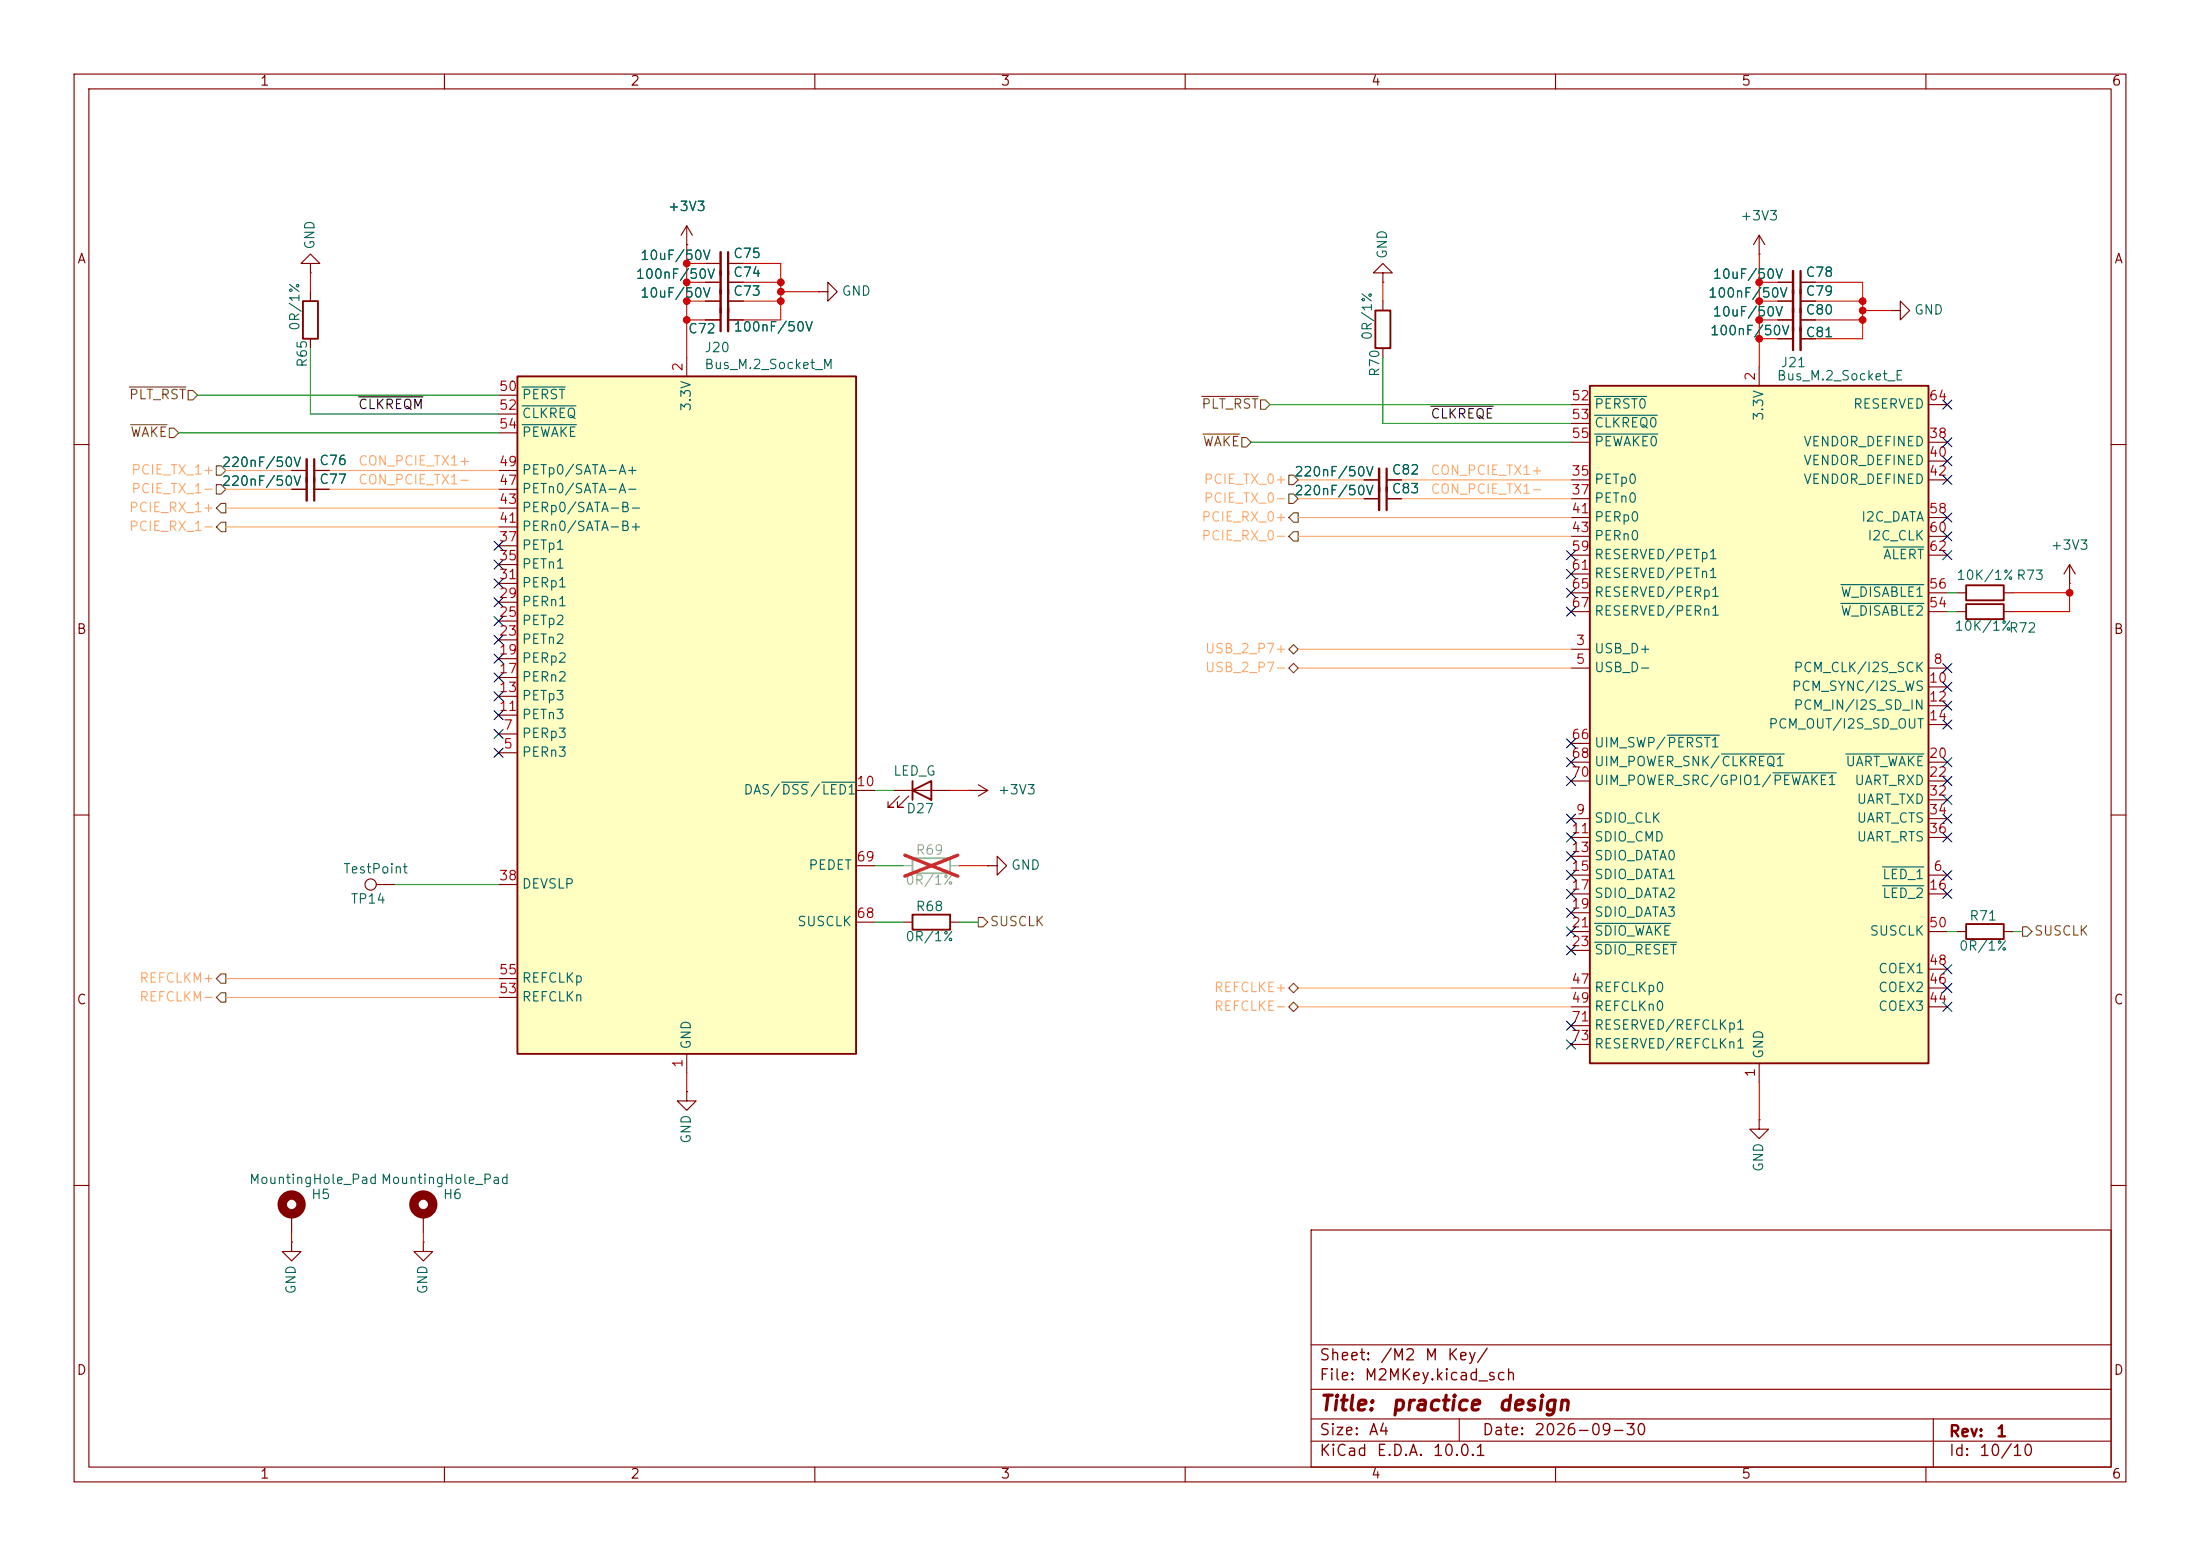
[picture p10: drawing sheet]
<svg xmlns="http://www.w3.org/2000/svg" width="297mm" height="210mm" viewBox="0 0 297 210" stroke-linecap="round" stroke-linejoin="round" font-family="sans-serif">
<g fill="none" stroke="#840000" stroke-width=".15">
<path d="M10 10h277v190h-277zM12 12h273v186h-273zM60 10v2M110 10v2M160 10v2M210 10v2M260 10v2M95.2 35.6h2.1M98.3 35.6h2M110.5 39.4h1.3v-1.3l1.2 1.3-1.2 1.2v-1.2M110.5 39.4h.1M95.2 40.6h2.1"/>
<path d="M98.3 40.6h2M10 60h2M285 60h2M10 110h2M133.3 116.8h1.3v-1.2l1.3 1.2-1.3 1.3v-1.3M133.3 116.8h.1M285 110h2M10 160h2M57.1 163.8v2.6M177 166h108v32h-108zM285 160h2M60 198v2"/>
<path d="M110 198v2M160 198v2M177 194.5h108M177 191.5h108M177 187.5h108M177 181.5h108M197 191.5v3M210 198v2M260 198v2M261 191.5v6.5"/>
</g>
<circle cx="57.1" cy="162.6" r="1.27" fill="none" stroke="#840000" stroke-width="1.3"/>
<path d="M98.3 34v3.1M98.3 39.1v3.1" fill="none" stroke="#840000" stroke-width=".3"/>
<path d="M97.3 34v3.1M97.3 39.1v3.1" fill="none" stroke="#840000" stroke-width=".33"/>
<path d="M214.6 52.1h45.7v91.4h-45.7z" fill="#ffffc2"/>
<path d="M185.7 41.9h2v5.1h-2zM214.6 52.1h45.7v91.4h-45.7zM265.4 79h5.1v2h-5.1zM123.2 106.7l2.5-1.3v2.6zM123.2 105.4v2.6M123.2 123.4h5.1v2.1h-5.1zM265.4 124.7h5.1v2h-5.1z" fill="none" stroke="#840000" stroke-width=".25"/>
<g fill="none" stroke="#840000" stroke-width=".15">
<path d="M92.7 33h.1M92.7 30.5l-.8 1.3M92.7 30.5l.8 1.3M92.7 30.5v2.5M95.2 38.1h2.1M98.3 38.1h2M237.5 34.3h.1M237.5 31.8v2.5M237.5 31.8l-.8 1.2M237.5 31.8l.8 1.2M240 38.1h2.1M243.1 38.1h2"/>
<path d="M95.2 43.2h2.1M98.3 43.2h2M186.7 40.6v1.3M186.7 47v1.3M212.1 59.7h2.5M212.1 54.6h2.5M212.1 57.2h2.5M237.5 49.5v2.6M240 43.2h2.1M240 45.7h2.1M240 40.6h2.1M243.1 43.2h2"/>
<path d="M243.1 45.7h2M243.1 40.6h2M255.3 41.9h1.2v-1.3l1.3 1.3-1.3 1.3v-1.3M255.3 41.9h.1M260.3 59.7h2.6M260.3 54.6h2.6M39.4 66h2M42.4 66h2M184.1 64.8h2.1M187.2 64.8h2M212.1 64.8h2.5M212.1 67.3h2.5"/>
<path d="M212.1 69.9h2.5M212.1 72.4h2.5M212.1 74.9h2.5M212.1 77.5h2.5M260.3 64.8h2.6M260.3 62.2h2.6M260.3 69.9h2.6M260.3 72.4h2.6M260.3 74.9h2.6M212.1 87.6h2.5M212.1 90.2h2.5M212.1 82.6h2.5"/>
<path d="M212.1 80h2.5M260.3 90.2h2.6M260.3 92.7h2.6M260.3 95.3h2.6M260.3 97.8h2.6M260.3 82.6h2.6M260.3 80h2.6M264.2 80h1.2M270.5 80h1.3M120.6 106.7h7.7M121.4 107.4l-1.5 1.6h.7h-.7v-.8M122.7 107.4l-1.5 1.6h.7h-.7v-.8"/>
<path d="M212.1 118.1h2.5M212.1 110.5h2.5M212.1 113h2.5M212.1 115.6h2.5M212.1 102.9h2.5M212.1 105.4h2.5M212.1 100.3h2.5M260.3 118.1h2.6M260.3 110.5h2.6M260.3 113h2.6M260.3 102.9h2.6M260.3 105.4h2.6"/>
<path d="M260.3 108h2.6M121.9 124.5h1.3M128.3 124.5h1.2M212.1 120.7h2.5M212.1 123.2h2.5M212.1 125.7h2.5M212.1 128.3h2.5M212.1 135.9h2.5M212.1 133.4h2.5M212.1 138.4h2.5M260.3 120.7h2.6M260.3 125.7h2.6"/>
<path d="M260.3 135.9h2.6M260.3 133.4h2.6M260.3 130.8h2.6M264.2 125.7h1.2M270.5 125.7h1.3M92.7 147.3v1.3h1.3l-1.3 1.3-1.3-1.3h1.3M92.7 147.3h.1M212.1 141h2.5M237.5 151.1v1.3h1.3l-1.3 1.3-1.3-1.3h1.3M237.5 151.1h.1M237.5 143.5v2.6M39.4 167.6v1.3h1.2l-1.2 1.3-1.3-1.3h1.3"/>
<path d="M39.4 167.6h.1M39.4 163.8v2.6M57.1 167.6v1.3h1.3l-1.3 1.3-1.2-1.3h1.2M57.1 167.6h.1"/>
</g>
<g fill="none" stroke="#006464" stroke-width=".15">
<path d="M215.3 53.5h7M215.3 56h8.4M215.3 58.6h8.5M248.5 78.9h11.2M254.3 73.8h5.4M225.1 99.2h7M248.5 81.4h11.2M232.4 101.8h8.5M239.4 104.3h8.5M249.2 101.8h10.5M254.1 117h5.6M254.1 119.5h5.6"/>
<path d="M215.3 124.6h10.3M215.3 127.2h11"/>
</g>
<path d="M123.2 115.8h5.1v2.1h-5.1z" fill="none" stroke="#a1a1a1" stroke-width=".25"/>
<path d="M121.9 116.8h1.3M128.3 116.8h1.2" fill="none" stroke="#a1a1a1" stroke-width=".15"/>
<path d="M122.1 115.4l7.2 2.9M129.3 115.4l-7.2 2.9" fill="none" stroke="#e12e31" stroke-width=".46"/>
<path d="M98.3 36.6v3M243.1 36.6v8.1M97.3 41.7v3M242.1 44.2v3M42.4 64.5v3.1M187.2 63.2v3.1" fill="none" stroke="#840000" stroke-width=".3"/>
<path d="M97.3 36.6v3M242.1 36.6v8.1M98.3 41.7v3M243.1 44.2v3M41.4 64.5v3.1M186.2 63.2v3.1" fill="none" stroke="#840000" stroke-width=".33"/>
<circle cx="39.4" cy="162.6" r="1.27" fill="none" stroke="#840000" stroke-width="1.3"/>
<path d="M69.8 50.8h45.8v91.4h-45.8z" fill="#ffffc2"/>
<path d="M40.9 40.6h2v5.1h-2zM69.8 50.8h45.8v91.4h-45.8zM265.4 81.5h5.1v2.1h-5.1z" fill="none" stroke="#840000" stroke-width=".25"/>
<g fill="none" stroke="#840000" stroke-width=".15">
<path d="M41.9 35.6h1.3l-1.3-1.3-1.3 1.3h1.3v1.2M41.9 36.8h.1M41.9 39.4v1.2M92.7 33h.1M95.2 38.1h2.1M95.2 35.6h2.1M98.3 38.1h2M98.3 35.6h2M186.7 36.8h1.3l-1.3-1.2-1.3 1.2h1.3v1.3M186.7 38.1h.1M240 38.1h2.1M243.1 38.1h2"/>
<path d="M41.9 45.7v1.3M67.3 53.3h2.5M67.3 55.9h2.5M67.3 58.4h2.5M92.7 48.3v2.5M95.2 40.6h2.1M95.2 43.2h2.1M98.3 40.6h2M98.3 43.2h2M240 40.6h2.1M240 43.2h2.1M240 45.7h2.1"/>
<path d="M243.1 40.6h2M243.1 43.2h2M243.1 45.7h2M39.4 66h2M39.4 63.5h2M42.4 66h2M42.4 63.5h2M67.3 78.7h2.5M67.3 76.2h2.5M67.3 73.7h2.5M67.3 71.1h2.5M67.3 68.6h2.5"/>
<path d="M67.3 66h2.5M67.3 63.5h2.5M184.1 67.3h2.1M184.1 64.8h2.1M187.2 67.3h2M187.2 64.8h2M279.4 78.7h.1M279.4 76.2l-.8 1.3M279.4 76.2l.8 1.3M279.4 76.2v2.5M67.3 99.1h2.5M67.3 96.5h2.5"/>
<path d="M67.3 94h2.5M67.3 91.4h2.5M67.3 88.9h2.5M67.3 86.4h2.5M67.3 83.8h2.5M67.3 81.3h2.5M264.2 82.6h1.2M270.5 82.6h1.3M50.8 119.4h2.5M67.3 101.6h2.5M67.3 119.4h2.5M115.6 106.7h2.5"/>
<path d="M115.6 116.8h2.5M130.8 106.7h.1M130.8 106.7h2.5M132.1 105.9l1.2 .8M133.3 106.7l-1.2 .7M67.3 134.6h2.5M67.3 132.1h2.5M115.6 124.5h2.5M92.7 142.2v2.6"/>
<circle cx="50" cy="119.4" r=".76"/>
</g>
<path d="M70.5 52.2h5.8M70.5 54.8h7.3M70.5 57.3h7.3M105.5 105.6h3.7M110.9 105.6h4.6" fill="none" stroke="#006464" stroke-width=".15"/>
<path d="M42.4 62v3M187.2 65.8v3" fill="none" stroke="#840000" stroke-width=".3"/>
<path d="M41.4 62v3M186.2 65.8v3" fill="none" stroke="#840000" stroke-width=".33"/>
<g fill="none" stroke="#725600" stroke-width=".15">
<path d="M17.5 52.2h7.6M17.6 57.3h4.9M22.9 57.8h.6l.6 .6-.6 .7h-.6zM25.4 52.7h.6l.7 .6-.7 .7h-.6zM162.2 53.5h7.7M162.4 58.6h4.9M167.6 59.1h.7l.6 .6-.6 .6h-.7zM170.2 54h.6l.6 .6-.6 .6h-.6zM29.2 65.4h.6l.7 .6-.7 .7h-.6zM29.2 62.9h.6l.7 .6-.7 .6h-.6zM29.8 67.9h.7v1.3h-.7l-.6-.6zM29.8 70.5h.7v1.3h-.7l-.6-.7z"/>
<path d="M174 66.7h.6l.7 .6-.7 .6h-.6zM174 64.1h.6l.7 .7-.7 .6h-.6zM174.6 71.8h.7v1.2h-.7l-.6-.6zM174.6 69.2h.7v1.3h-.7l-.6-.6zM174 87.6l.6-.6 .7 .6-.7 .7zM174 90.2l.6-.7 .7 .7-.7 .6zM29.8 134h.7v1.3h-.7l-.6-.7zM29.8 131.4h.7v1.3h-.7l-.6-.6zM132.1 123.8h.6l.6 .7-.6 .6h-.6zM174 135.9l.6-.6 .7 .6-.7 .6zM174 133.4l.6-.7 .7 .7-.7 .6zM273 125.1h.7l.6 .6-.6 .7h-.7z"/>
</g>
<path d="M48.4 53.6h8.7M193.2 54.8h8.4" fill="none" stroke="#0f0f0f" stroke-width=".15"/>
<g fill="none" stroke="#009600" stroke-width=".15">
<path d="M24.1 58.4h43.2M26.7 53.3h40.6M41.9 47v8.9h25.4M168.9 59.7h43.2M171.4 54.6h40.7M186.7 48.3v8.9h25.4M262.9 82.6h1.3M262.9 80h1.3M53.3 119.4h14M118.1 116.8h3.8M118.1 106.7h2.5M118.1 124.5h3.8"/>
<path d="M129.5 124.5h2.6M262.9 125.7h1.3M271.8 125.7h1.2"/>
</g>
<g fill="none" stroke="#ff030b" stroke-width=".15">
<path d="M41.9 36.8v2.6M92.7 38.1h2.5M92.7 33v15.3M92.7 35.6h2.5M100.3 35.6h5.1v7.6h-5.1M100.3 38.1h5.1M105.4 39.4h5.1M186.7 38.1v2.5M237.5 34.3v15.2M237.5 38.1h2.5M245.1 38.1h6.4v7.6h-6.4M92.7 43.2h2.5"/>
<path d="M92.7 40.6h2.5M100.3 40.6h5.1M237.5 45.7h2.5M237.5 43.2h2.5M237.5 40.6h2.5M245.1 43.2h6.4M245.1 40.6h6.4M251.5 41.9h3.8M279.4 78.7v3.9h-7.6M271.8 80h7.6M128.3 106.7h2.5M129.5 116.8h3.8"/>
<path d="M92.7 144.8v2.5M237.5 146.1v5M39.4 166.4v1.2M57.1 166.4v1.2"/>
</g>
<g fill="none" stroke="#ffa95e" stroke-width=".15">
<path d="M30.5 63.5h8.9M30.5 66h8.9M30.5 71.1h36.8M30.5 68.6h36.8M44.4 63.5h22.9M44.4 66h22.9M175.3 72.4h36.8M175.3 69.9h36.8M175.3 67.3h8.8M175.3 64.8h8.8M189.2 67.3h22.9M189.2 64.8h22.9"/>
<path d="M175.3 87.6h36.8M175.3 90.2h36.8M30.5 132.1h36.8M30.5 134.6h36.8M175.3 133.4h36.8M175.3 135.9h36.8"/>
</g>
<g fill="none" stroke="#000084" stroke-width=".15">
<path d="M262.3 59.1l1.2 1.2M262.3 54l1.2 1.2M263.5 59.1l-1.2 1.2M263.5 54l-1.2 1.2M66.7 78.1l1.2 1.2M66.7 73.1l1.2 1.2M66.7 75.6l1.2 1.2M67.9 78.1l-1.2 1.2M67.9 73.1l-1.2 1.2M67.9 75.6l-1.2 1.2M211.5 74.3l1.2 1.2M211.5 79.4l1.2 1.2"/>
<path d="M211.5 76.9l1.2 1.2M212.7 74.3l-1.2 1.2M212.7 79.4l-1.2 1.2M212.7 76.9l-1.2 1.2M262.3 69.2l1.2 1.3M262.3 74.3l1.2 1.2M262.3 64.2l1.2 1.2M262.3 71.8l1.2 1.2M262.3 61.6l1.2 1.2M263.5 71.8l-1.2 1.2M263.5 74.3l-1.2 1.2M263.5 69.2l-1.2 1.3"/>
<path d="M263.5 61.6l-1.2 1.2M263.5 64.2l-1.2 1.2M66.7 85.8l1.2 1.2M66.7 83.2l1.2 1.2M66.7 95.9l1.2 1.2M66.7 90.8l1.2 1.2M66.7 88.3l1.2 1.2M66.7 98.5l1.2 1.2M66.7 93.4l1.2 1.2M66.7 80.7l1.2 1.2M67.9 85.8l-1.2 1.2M67.9 83.2l-1.2 1.2"/>
<path d="M67.9 95.9l-1.2 1.2M67.9 90.8l-1.2 1.2M67.9 88.3l-1.2 1.2M67.9 98.5l-1.2 1.2M67.9 93.4l-1.2 1.2M67.9 80.7l-1.2 1.2M211.5 99.7l1.2 1.2M211.5 81.9l1.2 1.3M212.7 99.7l-1.2 1.2M212.7 81.9l-1.2 1.3M262.3 94.6l1.2 1.3M262.3 92.1l1.2 1.2"/>
<path d="M262.3 89.6l1.2 1.2M262.3 97.2l1.2 1.2M263.5 94.6l-1.2 1.3M263.5 92.1l-1.2 1.2M263.5 89.6l-1.2 1.2M263.5 97.2l-1.2 1.2M66.7 101l1.2 1.2M67.9 101l-1.2 1.2M211.5 112.4l1.2 1.2M211.5 102.3l1.2 1.2M211.5 104.8l1.2 1.2M211.5 109.9l1.2 1.2"/>
<path d="M211.5 115l1.2 1.2M211.5 117.5l1.2 1.2M212.7 109.9l-1.2 1.2M212.7 112.4l-1.2 1.2M212.7 102.3l-1.2 1.2M212.7 104.8l-1.2 1.2M212.7 115l-1.2 1.2M212.7 117.5l-1.2 1.2M262.3 102.3l1.2 1.2M262.3 117.5l1.2 1.2M262.3 112.4l1.2 1.2M262.3 104.8l1.2 1.2"/>
<path d="M262.3 109.9l1.2 1.2M262.3 107.3l1.2 1.3M263.5 102.3l-1.2 1.2M263.5 117.5l-1.2 1.2M263.5 112.4l-1.2 1.2M263.5 104.8l-1.2 1.2M263.5 109.9l-1.2 1.2M263.5 107.3l-1.2 1.3M211.5 122.6l1.2 1.2M211.5 127.7l1.2 1.2M211.5 125.1l1.2 1.2M211.5 137.8l1.2 1.2"/>
<path d="M211.5 120l1.2 1.3M212.7 122.6l-1.2 1.2M212.7 127.7l-1.2 1.2M212.7 125.1l-1.2 1.2M212.7 120l-1.2 1.3M212.7 137.8l-1.2 1.2M262.3 130.2l1.2 1.2M262.3 132.7l1.2 1.3M262.3 135.3l1.2 1.2M262.3 120l1.2 1.3M263.5 130.2l-1.2 1.2M263.5 132.7l-1.2 1.3"/>
<path d="M263.5 135.3l-1.2 1.2M263.5 120l-1.2 1.3M211.5 140.4l1.2 1.2M212.7 140.4l-1.2 1.2"/>
</g>
<g fill="#ff030b" stroke="#ff030b" stroke-width=".14">
<circle cx="237.5" cy="40.6" r=".46"/>
<circle cx="105.4" cy="39.4" r=".46"/>
<circle cx="105.4" cy="38.1" r=".46"/>
<circle cx="237.5" cy="38.1" r=".46"/>
<circle cx="237.5" cy="45.7" r=".46"/>
<circle cx="251.5" cy="43.2" r=".46"/>
<circle cx="251.5" cy="40.6" r=".46"/>
<circle cx="251.5" cy="41.9" r=".46"/>
<circle cx="237.5" cy="43.2" r=".46"/>
<circle cx="279.4" cy="80" r=".46"/>
<circle cx="92.7" cy="35.6" r=".46"/>
<circle cx="92.7" cy="40.6" r=".46"/>
<circle cx="92.7" cy="43.2" r=".46"/>
<circle cx="105.4" cy="40.6" r=".46"/>
<circle cx="92.7" cy="38.1" r=".46"/>
</g>
<g font-size="2" fill="#840000">
<text x="178" y="190.9">Title:</text>
<text x="187.7" y="190.9">practice</text>
<text x="202.1" y="190.9">design</text>
</g>
<g font-size="1.5" fill="#840000">
<text x="178" y="184">Sheet:</text>
<text x="186.2" y="184">/M2</text>
<text x="192.2" y="184">M</text>
<text x="195.3" y="184">Key/</text>
<text x="178" y="186.7">File:</text>
<text x="184.1" y="186.7">M2MKey.kicad_sch</text>
<text x="178" y="196.9">KiCad</text>
<text x="178" y="194.1">Size:</text>
<text x="184.7" y="194.1">A4</text>
<text x="185.7" y="196.9">E.D.A.</text>
<text x="193.3" y="196.9">10.0.1</text>
<text x="200" y="194.1">Date:</text>
<text x="207" y="194.1">2026-09-30</text>
<text x="263" y="194.3">Rev:</text>
<text x="263" y="196.9">Id:</text>
<text x="267.1" y="196.9">10/10</text>
<text x="269.4" y="194.3">1</text>
</g>
<g font-size="1.3" fill="#840000">
<text x="35" y="11.9">1</text>
<text x="85" y="11.9">2</text>
<text x="135" y="11.9">3</text>
<text x="185" y="11.9">4</text>
<text x="235" y="11.9">5</text>
<text x="285" y="11.9">6</text>
<text x="10.3" y="35.9">A</text>
<text x="285.3" y="35.9">A</text>
<text x="10.3" y="85.9">B</text>
<text x="285.3" y="85.9">B</text>
<text x="10.3" y="135.9">C</text>
<text x="285.3" y="135.9">C</text>
<text x="10.3" y="185.9">D</text>
<text x="285.3" y="185.9">D</text>
<text x="35" y="199.9">1</text>
<text x="85" y="199.9">2</text>
<text x="135" y="199.9">3</text>
<text x="185" y="199.9">4</text>
<text x="235" y="199.9">5</text>
<text x="285" y="199.9">6</text>
</g>
<g font-size="1.3" fill="#006464">
<text x="90.1" y="28.8">+3V3</text>
<text x="42.8" y="33.8" transform="rotate(-90 42.8 33.8)">GND</text>
<text x="86.3" y="35.4">10uF/50V</text>
<text x="98.9" y="35.2">C75</text>
<text x="187.6" y="35" transform="rotate(-90 187.6 35)">GND</text>
<text x="234.8" y="30.1">+3V3</text>
<text x="85.7" y="37.9">100nF/50V</text>
<text x="86.3" y="40.5">10uF/50V</text>
<text x="98.9" y="40.2">C73</text>
<text x="98.9" y="37.7">C74</text>
<text x="113.5" y="40.2">GND</text>
<text x="230.5" y="40.5">100nF/50V</text>
<text x="231.1" y="37.9">10uF/50V</text>
<text x="243.7" y="40.2">C79</text>
<text x="243.7" y="37.7">C78</text>
<text x="40.7" y="44.7" transform="rotate(-90 40.7 44.7)">0R/1%</text>
<text x="92.8" y="45.3">C72</text>
<text x="95" y="47.9">J20</text>
<text x="98.9" y="45.1">100nF/50V</text>
<text x="185.5" y="46" transform="rotate(-90 185.5 46)">0R/1%</text>
<text x="230.8" y="45.6">100nF/50V</text>
<text x="231.1" y="43">10uF/50V</text>
<text x="243.7" y="45.8">C81</text>
<text x="243.7" y="42.8">C80</text>
<text x="258.3" y="42.8">GND</text>
<text x="41.8" y="49.7" transform="rotate(-90 41.8 49.7)">R65</text>
<text x="95" y="50.1">Bus_M.2_Socket_M</text>
<text x="186.5" y="51" transform="rotate(-90 186.5 51)">R70</text>
<text x="239.8" y="51.7">Bus_M.2_Socket_E</text>
<text x="240.3" y="49.9">J21</text>
<text x="70.4" y="54.2">PERST</text>
<text x="70.4" y="56.7">CLKREQ</text>
<text x="70.4" y="59.3">PEWAKE</text>
<text x="93.6" y="55.6" transform="rotate(-90 93.6 55.6)">3.3V</text>
<text x="215.1" y="55.5">PERST0</text>
<text x="215.1" y="58">CLKREQ0</text>
<text x="238.4" y="56.9" transform="rotate(-90 238.4 56.9)">3.3V</text>
<text x="250.1" y="55.5">RESERVED</text>
<text x="29.9" y="65.9">220nF/50V</text>
<text x="29.9" y="63.3">220nF/50V</text>
<text x="43" y="65.6">C77</text>
<text x="43" y="63.1">C76</text>
<text x="70.4" y="64.4">PETp0/SATA-A+</text>
<text x="174.6" y="64.6">220nF/50V</text>
<text x="187.8" y="64.4">C82</text>
<text x="215.1" y="65.6">PETp0</text>
<text x="215.1" y="60.6">PEWAKE0</text>
<text x="243.4" y="60.6">VENDOR_DEFINED</text>
<text x="243.4" y="63.1">VENDOR_DEFINED</text>
<text x="243.4" y="65.6">VENDOR_DEFINED</text>
<text x="70.4" y="72">PERn0/SATA-B+</text>
<text x="70.4" y="69.4">PERp0/SATA-B-</text>
<text x="70.4" y="66.9">PETn0/SATA-A-</text>
<text x="174.6" y="67.2">220nF/50V</text>
<text x="187.8" y="66.9">C83</text>
<text x="215.1" y="68.2">PETn0</text>
<text x="215.1" y="70.7">PERp0</text>
<text x="251.2" y="70.7">I2C_DATA</text>
<text x="70.4" y="77.1">PETn1</text>
<text x="70.4" y="74.5">PETp1</text>
<text x="215.1" y="73.3">PERn0</text>
<text x="215.1" y="75.8">RESERVED/PETp1</text>
<text x="252" y="73.3">I2C_CLK</text>
<text x="254.1" y="75.8">ALERT</text>
<text x="276.8" y="74.5">+3V3</text>
<text x="70.4" y="82.1">PERn1</text>
<text x="70.4" y="79.6">PERp1</text>
<text x="215.1" y="78.3">RESERVED/PETn1</text>
<text x="215.1" y="80.9">RESERVED/PERp1</text>
<text x="215.1" y="83.4">RESERVED/PERn1</text>
<text x="248.4" y="83.4">W_DISABLE2</text>
<text x="248.4" y="80.9">W_DISABLE1</text>
<text x="264" y="78.6">10K/1%R73</text>
<text x="70.4" y="89.8">PERp2</text>
<text x="70.4" y="87.2">PETn2</text>
<text x="70.4" y="84.7">PETp2</text>
<text x="215.1" y="88.5">USB_D+</text>
<text x="263.8" y="85.4">10K/1%R72</text>
<text x="70.4" y="94.8">PETp3</text>
<text x="70.4" y="92.3">PERn2</text>
<text x="215.1" y="91">USB_D-</text>
<text x="241.8" y="93.6">PCM_SYNC/I2S_WS</text>
<text x="242" y="91">PCM_CLK/I2S_SCK</text>
<text x="70.4" y="99.9">PERp3</text>
<text x="70.4" y="97.4">PETn3</text>
<text x="215.1" y="101.2">UIM_SWP/PERST1</text>
<text x="238.7" y="98.7">PCM_OUT/I2S_SD_OUT</text>
<text x="242" y="96.1">PCM_IN/I2S_SD_IN</text>
<text x="70.4" y="102.5">PERn3</text>
<text x="100.3" y="107.5">DAS/DSS/LED1</text>
<text x="120.5" y="105">LED_G</text>
<text x="134.6" y="107.5">+3V3</text>
<text x="215.1" y="103.7">UIM_POWER_SNK/CLKREQ1</text>
<text x="215.1" y="106.3">UIM_POWER_SRC/GPIO1/PEWAKE1</text>
<text x="249.1" y="103.7">UART_WAKE</text>
<text x="250.3" y="106.3">UART_RXD</text>
<text x="122.3" y="110.1">D27</text>
<text x="215.1" y="111.4">SDIO_CLK</text>
<text x="215.1" y="113.9">SDIO_CMD</text>
<text x="250.6" y="108.8">UART_TXD</text>
<text x="250.6" y="111.4">UART_CTS</text>
<text x="250.6" y="113.9">UART_RTS</text>
<text x="46.2" y="118.2">TestPoint</text>
<text x="109.1" y="117.7">PEDET</text>
<text x="136.4" y="117.7">GND</text>
<text x="215.1" y="116.4">SDIO_DATA0</text>
<text x="215.1" y="119">SDIO_DATA1</text>
<text x="254" y="119">LED_1</text>
<text x="47.3" y="122.3">TP14</text>
<text x="70.4" y="120.2">DEVSLP</text>
<text x="107.5" y="125.3">SUSCLK</text>
<text x="123.5" y="123.3">R68</text>
<text x="215.1" y="121.5">SDIO_DATA2</text>
<text x="215.1" y="124.1">SDIO_DATA3</text>
<text x="254" y="121.5">LED_2</text>
<text x="265.8" y="124.6">R71</text>
<text x="122.1" y="127.4">0R/1%</text>
<text x="215.1" y="126.6">SDIO_WAKE</text>
<text x="215.1" y="129.1">SDIO_RESET</text>
<text x="252.3" y="126.6">SUSCLK</text>
<text x="253.5" y="131.7">COEX1</text>
<text x="264.4" y="128.6">0R/1%</text>
<text x="70.4" y="135.5">REFCLKn</text>
<text x="70.4" y="132.9">REFCLKp</text>
<text x="215.1" y="134.2">REFCLKp0</text>
<text x="215.1" y="136.8">REFCLKn0</text>
<text x="253.5" y="136.8">COEX3</text>
<text x="253.5" y="134.2">COEX2</text>
<text x="93.6" y="141.7" transform="rotate(-90 93.6 141.7)">GND</text>
<text x="215.1" y="139.3">RESERVED/REFCLKp1</text>
<text x="215.1" y="141.8">RESERVED/REFCLKn1</text>
<text x="238.4" y="143" transform="rotate(-90 238.4 143)">GND</text>
<text x="93.6" y="154.5" transform="rotate(-90 93.6 154.5)">GND</text>
<text x="33.5" y="160.1">MountingHole_Pad MountingHole_Pad</text>
<text x="238.4" y="158.3" transform="rotate(-90 238.4 158.3)">GND</text>
<text x="41.9" y="162.2">H5</text>
<text x="59.7" y="162.2">H6</text>
<text x="40.2" y="174.8" transform="rotate(-90 40.2 174.8)">GND</text>
<text x="58" y="174.8" transform="rotate(-90 58 174.8)">GND</text>
</g>
<g font-size="1.3" fill="#a90000">
<text x="67.3" y="53.1">50</text>
<text x="92.5" y="50.2" transform="rotate(-90 92.5 50.2)">2</text>
<text x="237.2" y="51.5" transform="rotate(-90 237.2 51.5)">2</text>
<text x="67.3" y="55.6">52</text>
<text x="67.3" y="58.2">54</text>
<text x="212" y="54.4">52</text>
<text x="212" y="56.9">53</text>
<text x="212" y="59.4">55</text>
<text x="260.3" y="59.4">38</text>
<text x="260.3" y="54.4">64</text>
<text x="67.3" y="65.8">47</text>
<text x="67.3" y="63.2">49</text>
<text x="212" y="64.5">35</text>
<text x="260.3" y="62">40</text>
<text x="260.3" y="64.5">42</text>
<text x="67.3" y="70.9">41</text>
<text x="67.3" y="68.3">43</text>
<text x="212" y="67.1">37</text>
<text x="212" y="69.6">41</text>
<text x="260.3" y="69.6">58</text>
<text x="67.3" y="75.9">35</text>
<text x="67.3" y="73.4">37</text>
<text x="212" y="72.1">43</text>
<text x="212" y="74.7">59</text>
<text x="212" y="77.2">61</text>
<text x="260.3" y="72.1">60</text>
<text x="260.3" y="74.7">62</text>
<text x="67.3" y="83.6">25</text>
<text x="67.3" y="81">29</text>
<text x="67.3" y="78.5">31</text>
<text x="212" y="79.8">65</text>
<text x="212" y="82.3">67</text>
<text x="260.3" y="82.3">54</text>
<text x="260.3" y="79.8">56</text>
<text x="67.3" y="88.6">19</text>
<text x="67.3" y="86.1">23</text>
<text x="212.7" y="87.4">3</text>
<text x="212.7" y="89.9">5</text>
<text x="260.9" y="89.9">8</text>
<text x="67.3" y="93.7">13</text>
<text x="67.3" y="91.2">17</text>
<text x="260.3" y="92.5">10</text>
<text x="260.3" y="95">12</text>
<text x="67.3" y="96.3">11</text>
<text x="67.9" y="101.3">5</text>
<text x="67.9" y="98.8">7</text>
<text x="212" y="100.1">66</text>
<text x="260.3" y="97.5">14</text>
<text x="115.5" y="106.4">10</text>
<text x="212" y="102.6">68</text>
<text x="212" y="105.2">70</text>
<text x="260.3" y="102.6">20</text>
<text x="260.3" y="105.2">22</text>
<text x="260.3" y="107.7">32</text>
<text x="212" y="112.8">11</text>
<text x="212.7" y="110.2">9</text>
<text x="260.3" y="110.2">34</text>
<text x="260.3" y="112.8">36</text>
<text x="67.3" y="119.1">38</text>
<text x="115.5" y="116.6">69</text>
<text x="212" y="115.3">13</text>
<text x="212" y="117.9">15</text>
<text x="260.9" y="117.9">6</text>
<text x="115.5" y="124.2">68</text>
<text x="212" y="120.4">17</text>
<text x="212" y="122.9">19</text>
<text x="212" y="125.5">21</text>
<text x="260.3" y="120.4">16</text>
<text x="260.3" y="125.5">50</text>
<text x="67.3" y="131.8">55</text>
<text x="212" y="128">23</text>
<text x="260.3" y="130.6">48</text>
<text x="67.3" y="134.4">53</text>
<text x="212" y="133.1">47</text>
<text x="212" y="135.6">49</text>
<text x="260.3" y="135.6">44</text>
<text x="260.3" y="133.1">46</text>
<text x="212" y="138.2">71</text>
<text x="212" y="140.7">73</text>
<text x="92.5" y="144.2" transform="rotate(-90 92.5 144.2)">1</text>
<text x="237.2" y="145.5" transform="rotate(-90 237.2 145.5)">1</text>
</g>
<g font-size="1.3" fill="#725600">
<text x="17.3" y="54.2">PLT_RST</text>
<text x="17.5" y="59.3">WAKE</text>
<text x="162.1" y="55.5">PLT_RST</text>
<text x="162.3" y="60.6">WAKE</text>
<text x="133.5" y="125.3">SUSCLK</text>
<text x="274.5" y="126.6">SUSCLK</text>
</g>
<g font-size="1.3" fill="#0f0f0f">
<text x="48.3" y="55.5">CLKREQM</text>
<text x="193" y="56.8">CLKREQE</text>
</g>
<g font-size="1.3" fill="#ffa95e">
<text x="17.6" y="64.4">PCIE_TX_1+</text>
<text x="48.3" y="65.7">CON_PCIE_TX1-</text>
<text x="48.3" y="63.2">CON_PCIE_TX1+</text>
<text x="162.4" y="65.6">PCIE_TX_0+</text>
<text x="193" y="64.4">CON_PCIE_TX1+</text>
<text x="17.3" y="69.4">PCIE_RX_1+</text>
<text x="17.3" y="72">PCIE_RX_1-</text>
<text x="17.6" y="66.9">PCIE_TX_1-</text>
<text x="162.1" y="70.7">PCIE_RX_0+</text>
<text x="162.4" y="68.2">PCIE_TX_0-</text>
<text x="193" y="67">CON_PCIE_TX1-</text>
<text x="162.1" y="73.3">PCIE_RX_0-</text>
<text x="162.6" y="88.5">USB_2_P7+</text>
<text x="162.6" y="91">USB_2_P7-</text>
<text x="18.7" y="135.5">REFCLKM-</text>
<text x="18.7" y="132.9">REFCLKM+</text>
<text x="163.8" y="136.8">REFCLKE-</text>
<text x="163.8" y="134.2">REFCLKE+</text>
</g>
<g font-size="1.3" fill="#989898">
<text x="122.1" y="119.7">0R/1%</text>
<text x="123.5" y="115.7">R69</text>
</g>
</svg>
